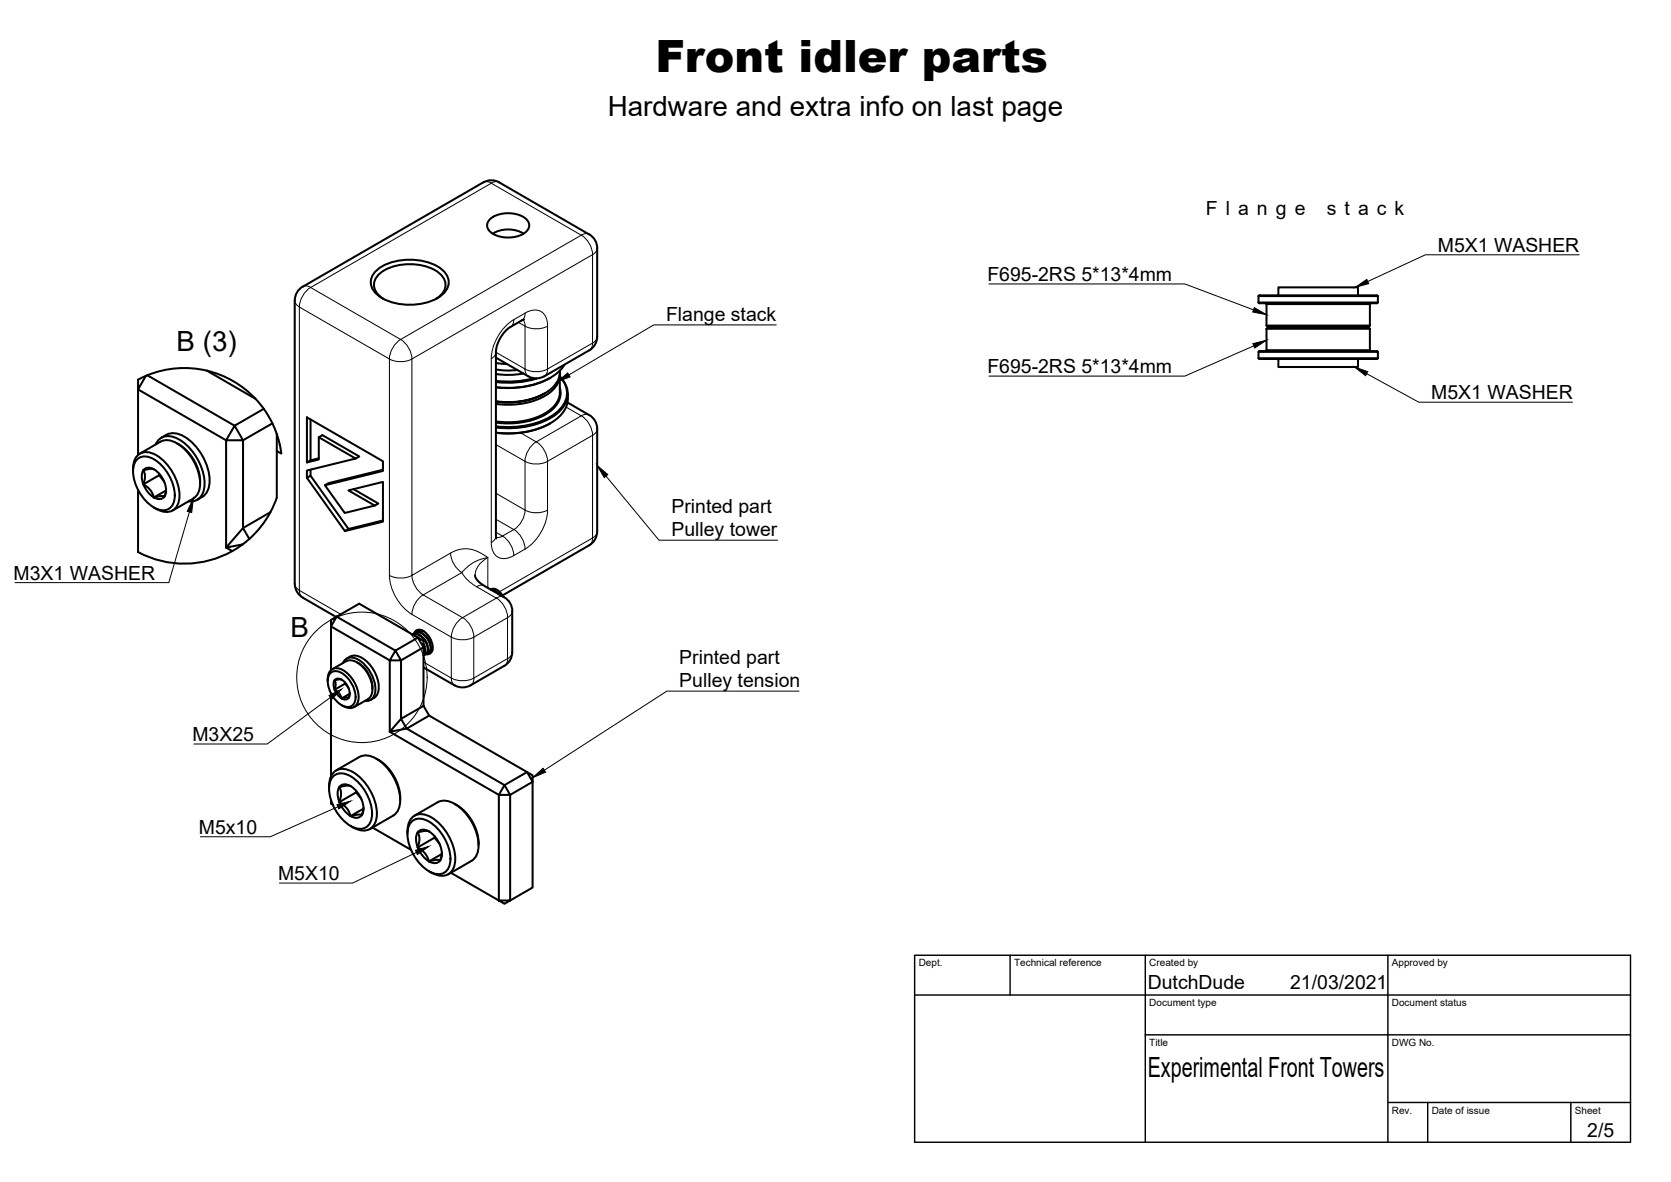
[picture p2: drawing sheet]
<svg xmlns="http://www.w3.org/2000/svg" width="420mm" height="297mm" viewBox="0 0 420 297" stroke-linecap="round" stroke-linejoin="round" font-family="sans-serif">
<!-- layer: Visible -->
<g fill="none" stroke="#000" stroke-width=".51">
<path d="M121.5 45.8l-45.4 26.2-.9 .8-.9 1.5-.2 1.2 .1 71.8 .3 1.1 1.1 1.4 8.9 5.3M121.5 45.8l1.2-.4 1.1-.1 1.8 .5 22.5 13.1 1.4 1.2 .5 1.1 .2 1.2v22.2M123.3 55a7.8 7.8 0 0 1 8.9 0 2.19 2.19 0 0 1 .8 2.1 2.19 2.19 0 0 1-1.5 1.7 8 8 0 0 1-8.2-.5 2.06 2.06 0 0 1 0-3.3zM123.9 58.7a7.6 7.6 0 0 1 7.7 0M94.4 68.2a13.7 13.7 0 0 1 12.3-2.5 8.3 8.3 0 0 1 5.9 4 3.9 3.9 0 0 1-1.7 4.6 14.7 14.7 0 0 1-15.8 0 3.8 3.8 0 0 1-.7-6.1zM96.4 75.1a3.8 3.8 0 0 1-1.9-5.2 10 10 0 0 1 8.5-3.5 11.2 11.2 0 0 1 8 2.8 3.4 3.4 0 0 1-.4 5.2l-.9 .7M316.4 76h30.1M316.4 74.4h30.1M316.4 74.4l.3-.2h29.5l.3 .2M316.4 74.4v1.6M318.2 76.2l.3 .2M318.5 76.4h25.9"/>
<path d="M318.5 76.4v5.4M321.4 74.2v-2h20.1v2M344.7 76.2l-.3 .2v5.4M346.5 74.4v1.6l-.3 .2h-29.5l-.3-.2M34.7 95.4l2-.9-2 3.4zM37 94.3l22 12.7 2.1 3.6h-4.2l2.1-3.6 7.3-4.2M37.1 94.3l-.4 .2M52 93.1l12.2 7.1M52 93.1a24.6 24.6 0 0 0-14.9 1.2M52 93.1a24.6 24.6 0 0 1 12.2 7.1M124.7 89.9l8.1 4.7M124.7 91.2l2.8 .3"/>
<path d="M124.7 92.8l2.3 .3 3.1-.1M131.6 93.9a20.3 20.3 0 0 1-6.9 .1M131.7 80.3l-3.5 1.9-1.1 1-1.6 2.3-.8 2.5 .1 47.3M134.2 95a24.9 24.9 0 0 1-9.5 .7M135 95.1a24.9 24.9 0 0 1-10.3 .9M136.8 94.6l-1.1 .4-1.2 .1-1.7-.5M136.9 98.9a19.3 19.3 0 0 1-12.2 2M140.8 93.1v.5M140.8 94.2v4.4M140.8 93.9a6.3 6.3 0 0 1-3.8 5.6 20 20 0 0 1-12.3 2M140.8 94.6a5.7 5.7 0 0 1 0 8.7 19.6 19.6 0 0 1-14.8 4.3l-1.3-.2M140.8 97.5a5.6 5.6 0 0 1-3.1 6.3 19.8 19.8 0 0 1-13 2.4"/>
<path d="M140.8 94.7a5.6 5.6 0 0 1-.3 8.4 19.5 19.5 0 0 1-14.5 4.2l-1.3-.2M140.8 98.6a6.6 6.6 0 0 1-4 5.4 20.2 20.2 0 0 1-12.1 1.9M140.8 93.6a6.6 6.6 0 0 1-4 5.4 20.2 20.2 0 0 1-12.1 1.8M142 91.6a13.6 13.6 0 0 1-9.6 5.5l-3 .3-4.7-.1a22.7 22.7 0 0 0 13.7-2.3M142.8 99a7.4 7.4 0 0 1-4.6 7.5 23 23 0 0 1-13.5 2.2 22.3 22.3 0 0 0 13.5-2.2M150.2 84.6l-.4 1.7-1.1 1.4-11.9 6.9M316.4 88.4h30.1M316.4 90h30.1M316.4 90l.3 .2h29.5l.3-.2M318.5 88h25.9M318.5 82.6h25.9M318.5 82.6v5.4l-.3 .2"/>
<path d="M318.5 81.8h25.9M318.5 81.8l.4 .4M318.9 82.2h25.1M318.9 82.2l-.4 .4M321.4 90.2v2h20.1v-2M344 82.2l.4 .4M344.4 88l.3 .2M344.4 82.6v5.4M344.4 81.8l-.4 .4M346.5 88.4l-.3-.2h-29.5l-.3 .2v1.6M346.5 88.4v1.6M33.4 118.5a4.3 4.3 0 0 1 2.5-4.8 6.3 6.3 0 0 1 5.9 2.7 11.4 11.4 0 0 1 3 10.1 3.2 3.2 0 0 1-4.6 1.8l-.9-.4"/>
<path d="M34.5 115.5a3.4 3.4 0 0 1 4.2-.1 11.3 11.3 0 0 1 5.2 10 2.94 2.94 0 0 1-4.3 2.5 11.1 11.1 0 0 1-6.1-10.4l.2-.8zM34.7 114.3v-16.4l22.2 12.7v27l1.5 .9M35.2 114l5.2-3a4.7 4.7 0 0 1 5.3 1.2 12.4 12.4 0 0 1 4.5 10.6 3.5 3.5 0 0 1-1.6 2.5l-5.2 3M38.7 117.9l-.8-.1-1.2 .2a.37 .37 0 0 0-.5 .1 .37 .37 0 0 0 0 .5l.2 1.4-.4 1.7M38.7 117.9a1.88 1.88 0 0 0-2.2-.2 1.88 1.88 0 0 0-.9 2l.4 2M38.7 117.9a6.3 6.3 0 0 1 2.9 6.4 1.79 1.79 0 0 1-2.9 .7M39.1 111.7a3.5 3.5 0 0 1 5.1-1.7 13.5 13.5 0 0 1 7.2 12.5 3.5 3.5 0 0 1-4 3.5M40 119.1v.3l1.2 1.5M40 119.4l-4 2.3M41.8 109.3l-1.2 .7M41.8 109.3a4.8 4.8 0 0 1 5 .7 13.5 13.5 0 0 1 5.8 12.2 4.4 4.4 0 0 1-3 3.4M44.5 111.4a11.5 11.5 0 0 1 5.8 9.4"/>
<path d="M64.2 100.2l2.5 3 1.8 3.2M68.5 106.4l1.1 2.7M68.5 106.4l-7.4 4.2v22.1l6.9-4M69.6 109.1l.8 2.8 .3 2.1-1.1-.7M69.6 109.1v16l-1.6 3.6M77.2 104.9l19.1 11v2.4l-14.6 3.6 5 7 7.5-1.9-6.6-3.8 8.7-2.1v10l-9.6 2.4-9.5-13.4v-1.9l12.2-3-9.2-5.3v5.6l-3 .7zM78.1 105.4v10.3l-.9 .5M78.1 118v1.6l-.9 .5M78.1 119.6l9.5 13.3-.9 .6M80.2 109.9l.9-.5 9.2 5.3-.9 .5M80.2 115.2l-2.1 .5M96.3 118.1l-13.7 3.3-.9 .5"/>
<path d="M138.4 106.4l-.2 .1M142.7 101.1l6 3.5 1.1 1.4 .3 1.2 .1 26.4-.2 1.1-.9 1.6-.9 .7-21.9 12.6M34.7 123.1v15.6a24.6 24.6 0 0 0 23.7-.2M36 121.7l1 1.7 1.7 1.6M36 121.7l1.8 1.4 .9 1.9M38.7 127.6l.6 .3M41.7 123.3l-3 1.7M41.8 123l-.2 1a.59 .59 0 0 1-.3 .7 .59 .59 0 0 1-.6 0l-2 .3M50.3 120.8v.7M61 136.8l-2.6 1.7M62.7 135.4l-1.7 1.4M62.7 135.5l-1.6-2.8-4.2 4.9 4.1-.8"/>
<path d="M68 128.7a24.6 24.6 0 0 1-5.3 6.7M88.9 122.9l6.2 3.6-.9 .5M96.3 130.8l-8.7 2.1M83.2 155.8l1.4-.8-1.4 2.4zM84.6 155l5.7-3.3 14.8 8.5 1.4 2.5v-1.7l-1.4-.8-5.7 3.3-1.4 2.5h2.8l-1.4-2.5zM104.2 159.7l1.1 .7M104.4 159a2.71 2.71 0 0 1 3.3 1.7l.7 1.8a1.37 1.37 0 0 1-.7 1.5M105.7 158.3l-.2 .1M106.2 158.5l-.6-.1-.5 .2M106.6 158.7l-1-.2-.8 .4M107.1 159.9l.6 .8 .5 1M119.4 144.6l.3 .7 1 1.2 6.6 3.9 1.1 1.4 .4 1.8v10.3l-.4 1.7-.7 1-.9 .7-8.5 4.9-1.7 .5h-1.2l-1.1-.5-7.8-4.5"/>
<path d="M123.4 148.1l.7-.2 1 .4 .9 .8 .6 .9M123.5 148.2l.9 .2 1.2 1M123.6 148.3l.9 .3 .8 .7M125.5 149.3l.2 .2M82.4 171.1a2.56 2.56 0 0 1 2.4-3.2 7.7 7.7 0 0 1 5.4 7.3 2.38 2.38 0 0 1-1.2 2.5 2.38 2.38 0 0 1-2.7-.3M83 169.2a2.53 2.53 0 0 1 3.5 .3 6.9 6.9 0 0 1 2.6 7.1 2.09 2.09 0 0 1-3.2 .6 7.4 7.4 0 0 1-3.4-6.8zM83.2 168.4v-11l14.8 8.6v17.9l27.4 15.9v26.5M83.2 174.3v20.7M83.5 168.2l3.5-2a3.4 3.4 0 0 1 3.8 1 7.4 7.4 0 0 1 2.5 7.6l-.8 .9M84.1 171l.3 .7-.3 1.6M84.1 173.3l1.2 1 .6 1.2M84.4 170.7a2.56 2.56 0 0 1 3.1 1.8 2.18 2.18 0 0 1-.4 3.3 3.6 3.6 0 0 1-3.2-3.6 1.63 1.63 0 0 1 .5-1.5z"/>
<path d="M85.9 170.8l-.6-.1-1.2 .3M85.9 177.2l.4 .2M86.2 166.6a2.42 2.42 0 0 1 3.8-.9 9 9 0 0 1 4.3 8.4 2.27 2.27 0 0 1-2.6 2.1M86.8 171.5v.3l.8 1M86.8 171.8l-2.7 1.5M87.1 165.5a3.4 3.4 0 0 1 5 .6 8.9 8.9 0 0 1 3 7.7 2.95 2.95 0 0 1-2 2.1M87.9 174.2l-.1 .7a.48 .48 0 0 1-.7 .4l-1.2 .2M87.9 174.4l-2 1.1M89.7 166.4a7.5 7.5 0 0 1 3.9 6.8M92.5 175.7l-3.5 2M100.8 166l5.7-3.3v14.7l-5.7 3.2zM106.4 160.3l.7 1 .4 .9"/>
<path d="M106.5 161.8l.3 .8M106.5 161.9l.4 1.4-.1 1-.3 .4M106.5 162.1l.3 1.3v.7l-.3 .6M106.5 177.4l1.4 2.4 24.6 14.2M107.1 164.4a2.76 2.76 0 0 0-.4-3.7l-.9-.9a1.88 1.88 0 0 0-2.1-.4 3.1 3.1 0 0 1 3.5 2.4l.2 .4a1.57 1.57 0 0 1-.7 2.4M107.1 164.4h-.1M107.4 164.1l.6-.3 .3-.8-.2-1.2-.6-1.2-.9-1-.8-.6-1-.1-.7 .4a1.46 1.46 0 0 1 2.5-.6 5 5 0 0 1 2.1 4.9 1.25 1.25 0 0 1-1.6 .8M107.9 179.8l-5.6 3.3 24.6 14.2 5.6-3.3M108.7 163.4l-.3 .2M108.7 163.3l-.6 .4M82.7 197.5v.7M82.8 197.5a3.7 3.7 0 0 1 3.2-4.3 9.1 9.1 0 0 1 6.7 4.8 10.8 10.8 0 0 1 1.8 8.5 3.3 3.3 0 0 1-4.8 1.9l-1.6-.8"/>
<path d="M83.8 195.1a3.5 3.5 0 0 1 4.3 0 11.6 11.6 0 0 1 5.4 10.3 3 3 0 0 1-4.5 2.6 11.4 11.4 0 0 1-6.2-10.8l.2-.8zM88.1 197.6l-.7-.2-1.6 .3a.32 .32 0 0 0-.4 .2 .32 .32 0 0 0 .2 .4l.1 1.5-.4 1.8M88.1 197.5a2.03 2.03 0 0 0-2.4-.1 2.03 2.03 0 0 0-.8 2.3 7.3 7.3 0 0 0 3.3 5.4M88.1 197.5a6.7 6.7 0 0 1 3.1 6.9 1.89 1.89 0 0 1-3 .7M89.6 198.7v.4l1.2 1.6M89.6 199.1l-4.3 2.5M90.4 190.2l-5.9 3.4M90.4 190.2a4.9 4.9 0 0 1 5.5 1.3 12.8 12.8 0 0 1 4.6 10.9 3.6 3.6 0 0 1-1.6 2.5M94.6 190.7a11.8 11.8 0 0 1 6 9.7M100.8 180.6l1.5 2.5-4.3 .8zM126.9 197.3l1.4 2.5h-2.9zM128.3 199.8l5.6-3.3v26.5l-5.6 3.3z"/>
<path d="M132.5 194l1.4 .8v1.7zM83.2 201.1v.8l.4 .3M85.3 201.6l1.9 1.5 .6 1 .3 1M91.4 203.2l-3.3 1.9M91.4 203l-.2 1.2a.56 .56 0 0 1-.3 .5 .56 .56 0 0 1-.6 0l-2.2 .4M93.7 208l9.6 5.6M98.9 205l-5.9 3.4M100.6 200.4v.7M102.4 209.6a4.4 4.4 0 0 1 2.5-4.9 6.1 6.1 0 0 1 5.3 2 12.9 12.9 0 0 1 4.2 10.2 3.4 3.4 0 0 1-5 2.8l-.9-.4M103.5 206.5a3.5 3.5 0 0 1 4.4 0 11.6 11.6 0 0 1 5.3 10.3 3 3 0 0 1-4.5 2.6 11.4 11.4 0 0 1-6.2-10.8l.2-.8zM104.2 205l5.9-3.4a4.9 4.9 0 0 1 5.5 1.3 12.8 12.8 0 0 1 4.6 10.9 3.6 3.6 0 0 1-1.6 2.5l-5.9 3.4M105 209.2l-.3 .8-.1 1.1 .4 1.8"/>
<path d="M105 209.2l.5 1.3-.1 1.1-.4 1.4M105 213l1.7 1.3 .7 .9 .4 1.3M105 212.9l1 1.9 .9 .9 1 .8M107.8 208.9l-1.1-.1-1.7 .4M107.8 219l.7 .3M107.8 208.9a2 2 0 0 0-2.8 .3M107.8 208.9a6.7 6.7 0 0 1 3.1 6.9 1.89 1.89 0 0 1-3 .7M109.3 210.1v.4l1.2 1.6M109.3 210.5l-4.3 2.5M111.1 214.6l-3.3 1.9M111.1 214.3l-.2 1.2a.56 .56 0 0 1-.3 .6 .56 .56 0 0 1-.6 0l-2.2 .4M113.4 219.3l12 7"/>
<path d="M114.3 202l.6 .4M114.9 202.4a11.9 11.9 0 0 1 5.4 10M125.4 226.3h2.9l-1.4 .8z"/>
</g>
<!-- layer: Visible Narrow -->
<g fill="none" stroke="#000" stroke-width=".25">
<path d="M121.5 45.8l1.2-.1 .8 .3M123.5 46l22.7 13.1M123.5 46l-45.4 26.2M125.5 45.8l-1.1-.1-.9 .3M146.2 59.1l-45.5 26.2-22.6-13.1M146.2 59.1a6.3 6.3 0 0 1 2.8 4.9M148.2 58.9l-1.2-.2-.8 .4M76.1 72l1.1-.1 .9 .3M78.1 72.2a6.3 6.3 0 0 0-2.8 4.9l-1-.9-.2-.7M132 78.7l-2.8 1.6M132 78.7a3.5 3.5 0 0 1 5.1 .6l.5 1.6 .1 1M132 78.7l-.1 .9-.7 .9"/>
<path d="M149 64l-45.4 26.2v54.4l10.6-6.1 2.2-.6 2 .1 2.1 .8 2.2 1.3v7.6M149 64v22.2M150.2 62.4l-.5 1-.7 .6M99.6 86.2l1.1-.9a6.3 6.3 0 0 1 2.9 4.9 6.3 6.3 0 0 1-5.7 0l.5-2.1zM123.5 90.1v46.2M123.5 90.1l.8-.6 .4-1 7.3 4.2M129.2 80.3a12.5 12.5 0 0 0-5.7 9.8M129.2 80.3l-.1 1-.7 .9M130.3 81l1.7 1M131.5 80.4l.4 .6 .1 .9M132 92.7l.1 1 .7 .9M132 82a6.3 6.3 0 0 0 5.7 0"/>
<path d="M132 92.7a6.3 6.3 0 0 0 5.7 0M132 82v10.7M137.7 82v10.7M137.7 92.7l-.2 1-.7 .9M149 86.2l-11.3 6.5M149 86.2l-.1 .9-.7 1M150.2 84.6l-.2 .7-1 .9M124.7 111.7l7.3 4.2M132 115.9a6.3 6.3 0 0 1 2.8-4.9 6.3 6.3 0 0 1 2.9 4.9M132 115.9a6.3 6.3 0 0 0 5.7 0M132 115.9v12.3M137.7 115.9v12.3"/>
<path d="M142.3 102.3l3.9 2.2-11.4 6.5-3.9-2.2M148.2 104.3l-1.2-.2-.8 .4a6.3 6.3 0 0 1 2.8 4.9M149 109.4l-11.3 6.5M149 109.4v25.8M150.2 107.8l-.5 1-.7 .6M113.3 139a6.3 6.3 0 0 0 2.8 4.9l.8 1.1 1.6 1.5 6.3 3.8M123.5 136.3a3.5 3.5 0 0 0 3.1 4.1l1.7-.3 .9-.5M124.7 133.8l1.6 .9M124.7 124l7.3 4.2M124.7 130.5l4.5 2.6M124.7 134.7l-.4 1.1-.8 .5M126.4 134.7a6.3 6.3 0 0 1 2.8 4.9"/>
<path d="M126.4 134.7l-.9 .4h-.8M129.2 133.1l-2.9 1.6M129.2 133.1a6.3 6.3 0 0 1 2.8 4.9M132 128.2a6.3 6.3 0 0 0 5.7 0M132 138l-2.8 1.6M132 128.2a6.3 6.3 0 0 1-2.8 4.9M137.7 128.2a12.5 12.5 0 0 1-5.7 9.8M149 135.2l-23.4 13.5M149 135.2l-.1 .9-.7 .9M150.2 133.6l-.5 1-.7 .6M74.1 146.7l.4 1.1 .8 .5 .1 1 .7 .9M97.9 144.6a6.2 6.2 0 0 0 5.7 0 6.3 6.3 0 0 0 2.8 4.9"/>
<path d="M97.9 144.6a12.5 12.5 0 0 0 5.7 9.8M97.9 144.6v-54.4l-22.6-13v71.2l10.4 6M103.6 154.4l9.9 5.7v10.3M106.4 149.5l9.9 5.7M106.4 149.5a6.3 6.3 0 0 0-2.8 4.9M115.2 156.1l1.1-.9a6.3 6.3 0 0 1 2.9 4.9 6.3 6.3 0 0 1-5.7 0l.5-2.1zM121.9 147.2l-1.2-.1-.8 .3M122.7 140.1l-2.2 .6-1.5 .7-1.7 1.2-1.2 1.3-9.7 5.6M122.7 140.1a5.5 5.5 0 0 0-3.2 4.5M124.8 150.3l-8.5 4.9M124.8 150.3a6.3 6.3 0 0 1 2.8 4.9l.8-.6 .4-1M126.8 150.1l-1.1-.2-.9 .4"/>
<path d="M106.5 166.4l7 4M113.5 170.4l.1 .9 .7 .9M113.5 170.4a6.3 6.3 0 0 0 5.7 0l-.2 .9-.7 .9M119.1 160.1l8.5-4.9v10.3l-8.5 4.9zM128.8 163.9l-.4 1-.8 .6-.1 .9-.7 .9"/>
</g>
<!-- layer: TitleBlock -->
<path d="M230 240.1h180v46.9h-180zM230 250h180M254 240.1v9.9M288 240.1v46.9M349 240.1v46.9M288 260.1h122M349 277.1h61M359 277.1v9.9M395 277.1v9.9" fill="none" stroke="#000" stroke-width=".36"/>
<!-- layer: Annotations -->
<path d="M315.4 77.3l3.1 1.8-3.5-.7zM340.7 72.2l3-2 .4 1.1zM140 96l2.7-2.3 .6 1zM315 86.4l3.5-.9-3 1.9zM340.6 92.2l3.3 1.2-.5 1zM48.6 125.3l-.4 3.5-1.1-.3zM150.1 117l2.7 2.3-.9 .7zM82.7 174.8l3.2-1.6-2.5 2.5zM133.9 195.4l2.6-2.3 .7 .9zM84.7 202.2l3.5-.9-3 2zM104.5 213.7l3.4-1-3 2z" fill="#000" stroke="#000" stroke-width=".25"/>
<g fill="none" stroke="#000" stroke-width=".25">
<path d="M248.7 71.4h49.2l17.3 6.5M397.1 64h-38.7l-14.5 6.7M195.2 81.6h-30.8l-21.4 12.6M315.3 86.9l-17.4 7.6h-49.2M343.6 93.9l13.1 7.2h38.7M152.4 119.6l13.3 16.1h29.8M47.6 128.7l-5.2 17.7h-38.6M83.1 175.2l-15.9 11.8h-18.5M200.9 173.7h-33.2l-30.8 19.9M85 202.7l-17 7.6h-17.6M104.7 214.2l-16 7.7h-18.4"/>
<circle cx="91" cy="170.2" r="16.4"/>
</g>
<text font-size="11.2" x="164.8" y="18.1">Front idler parts</text>
<g font-size="7">
<text x="152.8" y="29.1">Hardware and extra info on last page</text>
<text x="44.4" y="88.2">B (3)</text>
<text x="73" y="160.2">B</text>
<text x="288.6" y="270.6">Experimental Front Towers</text>
</g>
<g font-size="4.9">
<text x="303.2" y="54">F l a n g e</text>
<text x="333.7" y="54">s t a c k</text>
<text x="361.5" y="63.3">M5X1 WASHER</text>
<text x="248.3" y="70.6">F695-2RS 5*13*4mm</text>
<text x="167.5" y="80.6">Flange stack</text>
<text x="248.3" y="93.8">F695-2RS 5*13*4mm</text>
<text x="359.9" y="100.4">M5X1 WASHER</text>
<text x="168.8" y="128.9">Printed part</text>
<text x="168.8" y="134.7">Pulley tower</text>
<text x="3.4" y="145.7">M3X1 WASHER</text>
<text x="170.8" y="166.8">Printed part</text>
<text x="170.8" y="172.6">Pulley tension</text>
<text x="48.4" y="186.3">M3X25</text>
<text x="50" y="209.6">M5x10</text>
<text x="69.9" y="221.2">M5X10</text>
<text x="288.6" y="248.5">DutchDude</text>
<text x="324.4" y="248.6">21/03/2021</text>
<text x="399.1" y="285.8">2/5</text>
</g>
<g font-size="2.5">
<text x="231" y="242.9">Dept.</text>
<text x="255" y="242.9">Technical reference</text>
<text x="289" y="242.9">Created by</text>
<text x="350" y="242.9">Approved by</text>
<text x="289" y="252.8">Document type</text>
<text x="350" y="252.8">Document status</text>
<text x="289" y="262.9">Title</text>
<text x="350" y="262.9">DWG No.</text>
<text x="350" y="279.9">Rev.</text>
<text x="360" y="279.9">Date of issue</text>
<text x="396" y="279.9">Sheet</text>
</g>
</svg>
